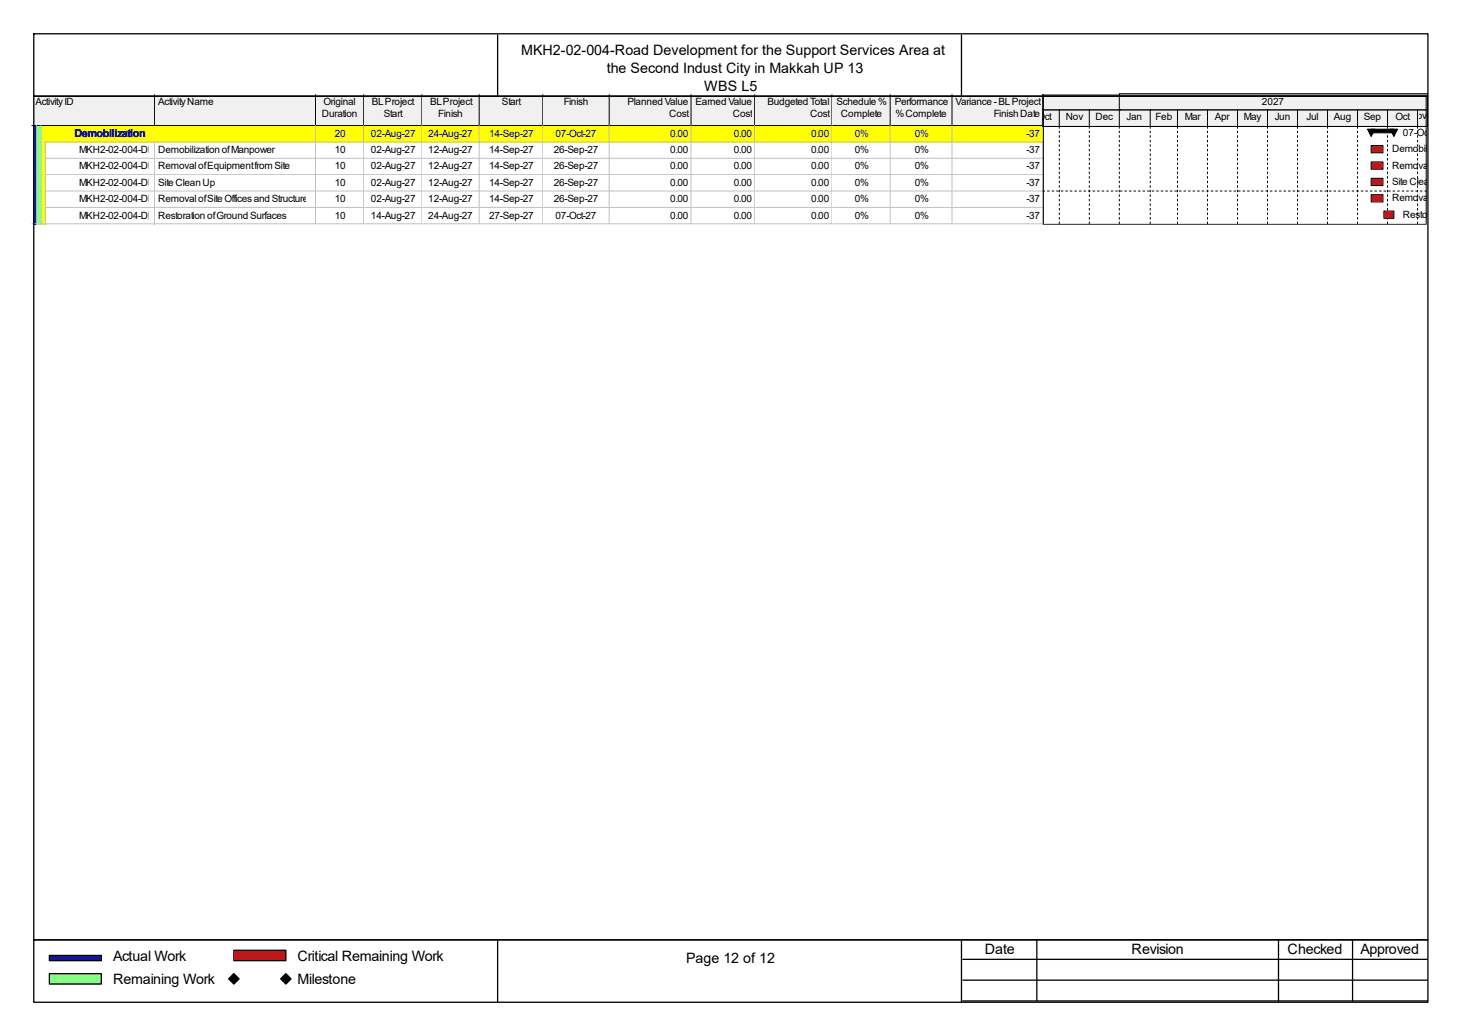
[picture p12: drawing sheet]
<svg xmlns="http://www.w3.org/2000/svg" width="297mm" height="210mm" viewBox="0 0 297 210" stroke-linecap="round" stroke-linejoin="round" font-family="sans-serif">
<path d="M6.6 19.2h25v6.5h-25z" fill="#f0f0f0"/>
<path d="M31.4 19.2v6.3h-24.9" fill="none" stroke="#000" stroke-width=".2"/>
<path d="M31.6 19.2h32.6v6.5h-32.6z" fill="#f0f0f0"/>
<path d="M64.1 19.2v6.3h-32.7" fill="none" stroke="#000" stroke-width=".2"/>
<path d="M64.2 19.2h9.8v6.5h-9.8z" fill="#f0f0f0"/>
<path d="M73.8 19.2v6.3h-9.7" fill="none" stroke="#000" stroke-width=".2"/>
<path d="M74 19.2h11.9v6.5h-11.9z" fill="#f0f0f0"/>
<path d="M85.7 19.2v6.3h-11.9" fill="none" stroke="#000" stroke-width=".2"/>
<path d="M85.9 19.2h11.6v6.5h-11.6z" fill="#f0f0f0"/>
<path d="M97.3 19.2v6.3h-11.6" fill="none" stroke="#000" stroke-width=".2"/>
<path d="M97.5 19.2h12.9v6.5h-12.9z" fill="#f0f0f0"/>
<path d="M110.2 19.2v6.3h-12.9" fill="none" stroke="#000" stroke-width=".2"/>
<path d="M110.4 19.2h13.5v6.5h-13.5z" fill="#f0f0f0"/>
<path d="M123.7 19.2v6.3h-13.5" fill="none" stroke="#000" stroke-width=".2"/>
<path d="M123.9 19.2h16.6v6.5h-16.6z" fill="#f0f0f0"/>
<path d="M140.3 19.2v6.3h-16.6" fill="none" stroke="#000" stroke-width=".2"/>
<path d="M140.5 19.2h12.9v6.5h-12.9z" fill="#f0f0f0"/>
<path d="M153.2 19.2v6.3h-12.9" fill="none" stroke="#000" stroke-width=".2"/>
<path d="M153.4 19.2h15.7v6.5h-15.7z" fill="#f0f0f0"/>
<path d="M168.9 19.2v6.3h-15.7" fill="none" stroke="#000" stroke-width=".2"/>
<path d="M169.1 19.2h11.8v6.5h-11.8z" fill="#f0f0f0"/>
<path d="M180.7 19.2v6.3h-11.8" fill="none" stroke="#000" stroke-width=".2"/>
<path d="M180.9 19.2h12.6v6.5h-12.6z" fill="#f0f0f0"/>
<path d="M193.3 19.2v6.3h-12.6" fill="none" stroke="#000" stroke-width=".2"/>
<path d="M193.5 19.2h18.4v6.5h-18.4z" fill="#f0f0f0"/>
<path d="M211.7 19.2v6.3h-18.4" fill="none" stroke="#000" stroke-width=".2"/>
<path d="M6.6 25.7h1v3.3h-1z" fill="#00f"/>
<path d="M7.4 25.5v3.5" fill="none" stroke="#c0c0c0" stroke-width=".2"/>
<path d="M7.6 25.7h.9v3.3h-.9z" fill="#80ff80"/>
<path d="M8.3 25.5v3.5" fill="none" stroke="#c0c0c0" stroke-width=".2"/>
<path d="M8.5 25.7h23.1v3.3h-23.1z" fill="#ff0"/>
<path d="M9.2 28.8h22.4" fill="none" stroke="#c0c0c0" stroke-width=".2"/>
<path d="M31.6 25.7h32.6v3.3h-32.6z" fill="#ff0"/>
<path d="M64.1 25.5v3.3h-32.5" fill="none" stroke="#c0c0c0" stroke-width=".2"/>
<path d="M64.2 25.7h9.8v3.3h-9.8z" fill="#ff0"/>
<path d="M73.8 25.5v3.3h-9.6" fill="none" stroke="#c0c0c0" stroke-width=".2"/>
<path d="M74 25.7h11.9v3.3h-11.9z" fill="#ff0"/>
<path d="M85.7 25.5v3.3h-11.7" fill="none" stroke="#c0c0c0" stroke-width=".2"/>
<path d="M85.9 25.7h11.6v3.3h-11.6z" fill="#ff0"/>
<path d="M97.3 25.5v3.3h-11.5" fill="none" stroke="#c0c0c0" stroke-width=".2"/>
<path d="M97.5 25.7h12.9v3.3h-12.9z" fill="#ff0"/>
<path d="M110.2 25.5v3.3h-12.7" fill="none" stroke="#c0c0c0" stroke-width=".2"/>
<path d="M110.4 25.7h13.5v3.3h-13.5z" fill="#ff0"/>
<path d="M123.7 25.5v3.3h-13.3" fill="none" stroke="#c0c0c0" stroke-width=".2"/>
<path d="M123.9 25.7h16.6v3.3h-16.6z" fill="#ff0"/>
<path d="M140.3 25.5v3.3h-16.4" fill="none" stroke="#c0c0c0" stroke-width=".2"/>
<path d="M140.5 25.7h12.9v3.3h-12.9z" fill="#ff0"/>
<path d="M153.2 25.5v3.3h-12.7" fill="none" stroke="#c0c0c0" stroke-width=".2"/>
<path d="M153.4 25.7h15.7v3.3h-15.7z" fill="#ff0"/>
<path d="M168.9 25.5v3.3h-15.5" fill="none" stroke="#c0c0c0" stroke-width=".2"/>
<path d="M169.1 25.7h11.8v3.3h-11.8z" fill="#ff0"/>
<path d="M180.7 25.5v3.3h-11.6" fill="none" stroke="#c0c0c0" stroke-width=".2"/>
<path d="M180.9 25.7h12.6v3.3h-12.6z" fill="#ff0"/>
<path d="M193.3 25.5v3.3h-12.4" fill="none" stroke="#c0c0c0" stroke-width=".2"/>
<path d="M193.5 25.7h18.4v3.3h-18.4z" fill="#ff0"/>
<path d="M211.7 25.5v3.3h-18.2" fill="none" stroke="#c0c0c0" stroke-width=".2"/>
<path d="M6.6 29h1v3.3h-1z" fill="#00f"/>
<path d="M7.4 28.8v3.5" fill="none" stroke="#c0c0c0" stroke-width=".2"/>
<path d="M7.6 29h.9v3.3h-.9z" fill="#80ff80"/>
<path d="M8.3 28.8v3.5" fill="none" stroke="#c0c0c0" stroke-width=".2"/>
<path d="M8.5 29h.9v3.3h-.9z" fill="#ff0"/>
<path d="M9.2 28.8v3.5" fill="none" stroke="#c0c0c0" stroke-width=".2"/>
<path d="M9.4 29h22.2v3.3h-22.2z" fill="#fff"/>
<path d="M9.2 32.1h22.4M31.4 28.8v3.5" fill="none" stroke="#c0c0c0" stroke-width=".2"/>
<path d="M31.6 29h32.6v3.3h-32.6z" fill="#fff"/>
<path d="M64.1 28.8v3.3h-32.5" fill="none" stroke="#c0c0c0" stroke-width=".2"/>
<path d="M64.2 29h9.8v3.3h-9.8z" fill="#fff"/>
<path d="M73.8 28.8v3.3h-9.6" fill="none" stroke="#c0c0c0" stroke-width=".2"/>
<path d="M74 29h11.9v3.3h-11.9z" fill="#fff"/>
<path d="M85.7 28.8v3.3h-11.7" fill="none" stroke="#c0c0c0" stroke-width=".2"/>
<path d="M85.9 29h11.6v3.3h-11.6z" fill="#fff"/>
<path d="M97.3 28.8v3.3h-11.5" fill="none" stroke="#c0c0c0" stroke-width=".2"/>
<path d="M97.5 29h12.9v3.3h-12.9z" fill="#fff"/>
<path d="M110.2 28.8v3.3h-12.7" fill="none" stroke="#c0c0c0" stroke-width=".2"/>
<path d="M110.4 29h13.5v3.3h-13.5z" fill="#fff"/>
<path d="M123.7 28.8v3.3h-13.3" fill="none" stroke="#c0c0c0" stroke-width=".2"/>
<path d="M123.9 29h16.6v3.3h-16.6z" fill="#fff"/>
<path d="M140.3 28.8v3.3h-16.4" fill="none" stroke="#c0c0c0" stroke-width=".2"/>
<path d="M140.5 29h12.9v3.3h-12.9z" fill="#fff"/>
<path d="M153.2 28.8v3.3h-12.7" fill="none" stroke="#c0c0c0" stroke-width=".2"/>
<path d="M153.4 29h15.7v3.3h-15.7z" fill="#fff"/>
<path d="M168.9 28.8v3.3h-15.5" fill="none" stroke="#c0c0c0" stroke-width=".2"/>
<path d="M169.1 29h11.8v3.3h-11.8z" fill="#fff"/>
<path d="M180.7 28.8v3.3h-11.6" fill="none" stroke="#c0c0c0" stroke-width=".2"/>
<path d="M180.9 29h12.6v3.3h-12.6z" fill="#fff"/>
<path d="M193.3 28.8v3.3h-12.4" fill="none" stroke="#c0c0c0" stroke-width=".2"/>
<path d="M193.5 29h18.4v3.3h-18.4z" fill="#fff"/>
<path d="M211.7 28.8v3.3h-18.2" fill="none" stroke="#c0c0c0" stroke-width=".2"/>
<path d="M6.6 32.3h1v3.3h-1z" fill="#00f"/>
<path d="M7.4 32.1v3.5" fill="none" stroke="#c0c0c0" stroke-width=".2"/>
<path d="M7.6 32.3h.9v3.3h-.9z" fill="#80ff80"/>
<path d="M8.3 32.1v3.5" fill="none" stroke="#c0c0c0" stroke-width=".2"/>
<path d="M8.5 32.3h.9v3.3h-.9z" fill="#ff0"/>
<path d="M9.2 32.1v3.5" fill="none" stroke="#c0c0c0" stroke-width=".2"/>
<path d="M9.4 32.3h22.2v3.3h-22.2z" fill="#fff"/>
<path d="M9.2 35.4h22.4M31.4 32.1v3.5" fill="none" stroke="#c0c0c0" stroke-width=".2"/>
<path d="M31.6 32.3h32.6v3.3h-32.6z" fill="#fff"/>
<path d="M64.1 32.1v3.3h-32.5" fill="none" stroke="#c0c0c0" stroke-width=".2"/>
<path d="M64.2 32.3h9.8v3.3h-9.8z" fill="#fff"/>
<path d="M73.8 32.1v3.3h-9.6" fill="none" stroke="#c0c0c0" stroke-width=".2"/>
<path d="M74 32.3h11.9v3.3h-11.9z" fill="#fff"/>
<path d="M85.7 32.1v3.3h-11.7" fill="none" stroke="#c0c0c0" stroke-width=".2"/>
<path d="M85.9 32.3h11.6v3.3h-11.6z" fill="#fff"/>
<path d="M97.3 32.1v3.3h-11.5" fill="none" stroke="#c0c0c0" stroke-width=".2"/>
<path d="M97.5 32.3h12.9v3.3h-12.9z" fill="#fff"/>
<path d="M110.2 32.1v3.3h-12.7" fill="none" stroke="#c0c0c0" stroke-width=".2"/>
<path d="M110.4 32.3h13.5v3.3h-13.5z" fill="#fff"/>
<path d="M123.7 32.1v3.3h-13.3" fill="none" stroke="#c0c0c0" stroke-width=".2"/>
<path d="M123.9 32.3h16.6v3.3h-16.6z" fill="#fff"/>
<path d="M140.3 32.1v3.3h-16.4" fill="none" stroke="#c0c0c0" stroke-width=".2"/>
<path d="M140.5 32.3h12.9v3.3h-12.9z" fill="#fff"/>
<path d="M153.2 32.1v3.3h-12.7" fill="none" stroke="#c0c0c0" stroke-width=".2"/>
<path d="M153.4 32.3h15.7v3.3h-15.7z" fill="#fff"/>
<path d="M168.9 32.1v3.3h-15.5" fill="none" stroke="#c0c0c0" stroke-width=".2"/>
<path d="M169.1 32.3h11.8v3.3h-11.8z" fill="#fff"/>
<path d="M180.7 32.1v3.3h-11.6" fill="none" stroke="#c0c0c0" stroke-width=".2"/>
<path d="M180.9 32.3h12.6v3.3h-12.6z" fill="#fff"/>
<path d="M193.3 32.1v3.3h-12.4" fill="none" stroke="#c0c0c0" stroke-width=".2"/>
<path d="M193.5 32.3h18.4v3.3h-18.4z" fill="#fff"/>
<path d="M211.7 32.1v3.3h-18.2" fill="none" stroke="#c0c0c0" stroke-width=".2"/>
<path d="M6.6 35.6h1v3.3h-1z" fill="#00f"/>
<path d="M7.4 35.4v3.5" fill="none" stroke="#c0c0c0" stroke-width=".2"/>
<path d="M7.6 35.6h.9v3.3h-.9z" fill="#80ff80"/>
<path d="M8.3 35.4v3.5" fill="none" stroke="#c0c0c0" stroke-width=".2"/>
<path d="M8.5 35.6h.9v3.3h-.9z" fill="#ff0"/>
<path d="M9.2 35.4v3.5" fill="none" stroke="#c0c0c0" stroke-width=".2"/>
<path d="M9.4 35.6h22.2v3.3h-22.2z" fill="#fff"/>
<path d="M9.2 38.8h22.4M31.4 35.4v3.5" fill="none" stroke="#c0c0c0" stroke-width=".2"/>
<path d="M31.6 35.6h32.6v3.3h-32.6z" fill="#fff"/>
<path d="M64.1 35.4v3.4h-32.5" fill="none" stroke="#c0c0c0" stroke-width=".2"/>
<path d="M64.2 35.6h9.8v3.3h-9.8z" fill="#fff"/>
<path d="M73.8 35.4v3.4h-9.6" fill="none" stroke="#c0c0c0" stroke-width=".2"/>
<path d="M74 35.6h11.9v3.3h-11.9z" fill="#fff"/>
<path d="M85.7 35.4v3.4h-11.7" fill="none" stroke="#c0c0c0" stroke-width=".2"/>
<path d="M85.9 35.6h11.6v3.3h-11.6z" fill="#fff"/>
<path d="M97.3 35.4v3.4h-11.5" fill="none" stroke="#c0c0c0" stroke-width=".2"/>
<path d="M97.5 35.6h12.9v3.3h-12.9z" fill="#fff"/>
<path d="M110.2 35.4v3.4h-12.7" fill="none" stroke="#c0c0c0" stroke-width=".2"/>
<path d="M110.4 35.6h13.5v3.3h-13.5z" fill="#fff"/>
<path d="M123.7 35.4v3.4h-13.3" fill="none" stroke="#c0c0c0" stroke-width=".2"/>
<path d="M123.9 35.6h16.6v3.3h-16.6z" fill="#fff"/>
<path d="M140.3 35.4v3.4h-16.4" fill="none" stroke="#c0c0c0" stroke-width=".2"/>
<path d="M140.5 35.6h12.9v3.3h-12.9z" fill="#fff"/>
<path d="M153.2 35.4v3.4h-12.7" fill="none" stroke="#c0c0c0" stroke-width=".2"/>
<path d="M153.4 35.6h15.7v3.3h-15.7z" fill="#fff"/>
<path d="M168.9 35.4v3.4h-15.5" fill="none" stroke="#c0c0c0" stroke-width=".2"/>
<path d="M169.1 35.6h11.8v3.3h-11.8z" fill="#fff"/>
<path d="M180.7 35.4v3.4h-11.6" fill="none" stroke="#c0c0c0" stroke-width=".2"/>
<path d="M180.9 35.6h12.6v3.3h-12.6z" fill="#fff"/>
<path d="M193.3 35.4v3.4h-12.4" fill="none" stroke="#c0c0c0" stroke-width=".2"/>
<path d="M193.5 35.6h18.4v3.3h-18.4z" fill="#fff"/>
<path d="M211.7 35.4v3.4h-18.2" fill="none" stroke="#c0c0c0" stroke-width=".2"/>
<path d="M6.6 38.9h1v3.4h-1z" fill="#00f"/>
<path d="M7.4 38.8v3.5" fill="none" stroke="#c0c0c0" stroke-width=".2"/>
<path d="M7.6 38.9h.9v3.4h-.9z" fill="#80ff80"/>
<path d="M8.3 38.8v3.5" fill="none" stroke="#c0c0c0" stroke-width=".2"/>
<path d="M8.5 38.9h.9v3.4h-.9z" fill="#ff0"/>
<path d="M9.2 38.8v3.5" fill="none" stroke="#c0c0c0" stroke-width=".2"/>
<path d="M9.4 38.9h22.2v3.4h-22.2z" fill="#fff"/>
<path d="M31.4 38.8v3.5M9.2 42.1h22.4" fill="none" stroke="#c0c0c0" stroke-width=".2"/>
<path d="M31.6 38.9h32.6v3.4h-32.6z" fill="#fff"/>
<path d="M64.1 38.8v3.3h-32.5" fill="none" stroke="#c0c0c0" stroke-width=".2"/>
<path d="M64.2 38.9h9.8v3.4h-9.8z" fill="#fff"/>
<path d="M73.8 38.8v3.3h-9.6" fill="none" stroke="#c0c0c0" stroke-width=".2"/>
<path d="M74 38.9h11.9v3.4h-11.9z" fill="#fff"/>
<path d="M85.7 38.8v3.3h-11.7" fill="none" stroke="#c0c0c0" stroke-width=".2"/>
<path d="M85.9 38.9h11.6v3.4h-11.6z" fill="#fff"/>
<path d="M97.3 38.8v3.3h-11.5" fill="none" stroke="#c0c0c0" stroke-width=".2"/>
<path d="M97.5 38.9h12.9v3.4h-12.9z" fill="#fff"/>
<path d="M110.2 38.8v3.3h-12.7" fill="none" stroke="#c0c0c0" stroke-width=".2"/>
<path d="M110.4 38.9h13.5v3.4h-13.5z" fill="#fff"/>
<path d="M123.7 38.8v3.3h-13.3" fill="none" stroke="#c0c0c0" stroke-width=".2"/>
<path d="M123.9 38.9h16.6v3.4h-16.6z" fill="#fff"/>
<path d="M140.3 38.8v3.3h-16.4" fill="none" stroke="#c0c0c0" stroke-width=".2"/>
<path d="M140.5 38.9h12.9v3.4h-12.9z" fill="#fff"/>
<path d="M153.2 38.8v3.3h-12.7" fill="none" stroke="#c0c0c0" stroke-width=".2"/>
<path d="M153.4 38.9h15.7v3.4h-15.7z" fill="#fff"/>
<path d="M168.9 38.8v3.3h-15.5" fill="none" stroke="#c0c0c0" stroke-width=".2"/>
<path d="M169.1 38.9h11.8v3.4h-11.8z" fill="#fff"/>
<path d="M180.7 38.8v3.3h-11.6" fill="none" stroke="#c0c0c0" stroke-width=".2"/>
<path d="M180.9 38.9h12.6v3.4h-12.6z" fill="#fff"/>
<path d="M193.3 38.8v3.3h-12.4" fill="none" stroke="#c0c0c0" stroke-width=".2"/>
<path d="M193.5 38.9h18.4v3.4h-18.4z" fill="#fff"/>
<path d="M211.7 38.8v3.3h-18.2" fill="none" stroke="#c0c0c0" stroke-width=".2"/>
<path d="M6.6 42.3h1v3.3h-1z" fill="#00f"/>
<path d="M6.5 45.4h1.1M7.4 42.1v3.5" fill="none" stroke="#c0c0c0" stroke-width=".2"/>
<path d="M7.6 42.3h.9v3.3h-.9z" fill="#80ff80"/>
<path d="M7.4 45.4h1.1M8.3 42.1v3.5" fill="none" stroke="#c0c0c0" stroke-width=".2"/>
<path d="M8.5 42.3h.9v3.3h-.9z" fill="#ff0"/>
<path d="M8.3 45.4h1.1M9.2 42.1v3.5" fill="none" stroke="#c0c0c0" stroke-width=".2"/>
<path d="M9.4 42.3h22.2v3.3h-22.2z" fill="#fff"/>
<path d="M9.2 45.4h22.4M31.4 42.1v3.5" fill="none" stroke="#c0c0c0" stroke-width=".2"/>
<path d="M31.6 42.3h32.6v3.3h-32.6z" fill="#fff"/>
<path d="M64.1 42.1v3.3h-32.5" fill="none" stroke="#c0c0c0" stroke-width=".2"/>
<path d="M64.2 42.3h9.8v3.3h-9.8z" fill="#fff"/>
<path d="M73.8 42.1v3.3h-9.6" fill="none" stroke="#c0c0c0" stroke-width=".2"/>
<path d="M74 42.3h11.9v3.3h-11.9z" fill="#fff"/>
<path d="M85.7 42.1v3.3h-11.7" fill="none" stroke="#c0c0c0" stroke-width=".2"/>
<path d="M85.9 42.3h11.6v3.3h-11.6z" fill="#fff"/>
<path d="M97.3 42.1v3.3h-11.5" fill="none" stroke="#c0c0c0" stroke-width=".2"/>
<path d="M97.5 42.3h12.9v3.3h-12.9z" fill="#fff"/>
<path d="M110.2 42.1v3.3h-12.7" fill="none" stroke="#c0c0c0" stroke-width=".2"/>
<path d="M110.4 42.3h13.5v3.3h-13.5z" fill="#fff"/>
<path d="M123.7 42.1v3.3h-13.3" fill="none" stroke="#c0c0c0" stroke-width=".2"/>
<path d="M123.9 42.3h16.6v3.3h-16.6z" fill="#fff"/>
<path d="M140.3 42.1v3.3h-16.4" fill="none" stroke="#c0c0c0" stroke-width=".2"/>
<path d="M140.5 42.3h12.9v3.3h-12.9z" fill="#fff"/>
<path d="M153.2 42.1v3.3h-12.7" fill="none" stroke="#c0c0c0" stroke-width=".2"/>
<path d="M153.4 42.3h15.7v3.3h-15.7z" fill="#fff"/>
<path d="M168.9 42.1v3.3h-15.5" fill="none" stroke="#c0c0c0" stroke-width=".2"/>
<path d="M169.1 42.3h11.8v3.3h-11.8z" fill="#fff"/>
<path d="M180.7 42.1v3.3h-11.6" fill="none" stroke="#c0c0c0" stroke-width=".2"/>
<path d="M180.9 42.3h12.6v3.3h-12.6z" fill="#fff"/>
<path d="M193.3 42.1v3.3h-12.4" fill="none" stroke="#c0c0c0" stroke-width=".2"/>
<path d="M193.5 42.3h18.4v3.3h-18.4z" fill="#fff"/>
<path d="M211.7 42.1v3.3h-18.2" fill="none" stroke="#c0c0c0" stroke-width=".2"/>
<path d="M211.7 19.2h77.9v26.4h-77.9z" fill="#fff"/>
<path d="M211.7 19.2h77.7v6.5h-77.7z" fill-rule="evenodd" fill="#f0f0f0" stroke="#000" stroke-width=".2"/>
<g fill="none" stroke="#000" stroke-width=".2">
<path d="M215.1 25.7v.3M215.1 26.6v.4M215.1 27.5v.4M215.1 28.4v.4M215.1 29.4v.3M215.1 30.3v.3M215.1 31.2v.4M215.1 32.1v.4M215.1 33v.4M215.1 34v.3M215.1 34.9v.4M215.1 35.8v.4"/>
<path d="M215.1 36.7v.4M215.1 37.7v.3M215.1 38.6v.3M215.1 39.5v.4M221.1 25.7v.3M221.1 26.6v.4M221.1 27.5v.4M221.1 28.4v.4M221.1 29.4v.3M221.1 30.3v.3M221.1 31.2v.4M221.1 32.1v.4"/>
<path d="M221.1 33v.4M221.1 34v.3M221.1 34.9v.4M221.1 35.8v.4M221.1 36.7v.4M221.1 37.7v.3M221.1 38.6v.3M221.1 39.5v.4M227.2 25.7v.3M227.2 26.6v.4M227.2 27.5v.4M227.2 28.4v.4"/>
<path d="M227.2 29.4v.3M227.2 30.3v.3M227.2 31.2v.4M227.2 32.1v.4M227.2 33v.4M227.2 34v.3M227.2 34.9v.4M227.2 35.8v.4M227.2 36.7v.4M227.2 37.7v.3M227.2 38.6v.3M227.2 39.5v.4"/>
<path d="M233.5 25.7v.3M233.5 26.6v.4M233.5 27.5v.4M233.5 28.4v.4M233.5 29.4v.3M233.5 30.3v.3M233.5 31.2v.4M233.5 32.1v.4M233.5 33v.4M233.5 34v.3M233.5 34.9v.4M233.5 35.8v.4"/>
<path d="M233.5 36.7v.4M233.5 37.7v.3M233.5 38.6v.3M233.5 39.5v.4M239 25.7v.3M239 26.6v.4M239 27.5v.4M239 28.4v.4M239 29.4v.3M239 30.3v.3M239 31.2v.4M239 32.1v.4"/>
<path d="M239 33v.4M239 34v.3M239 34.9v.4M239 35.8v.4M239 36.7v.4M239 37.7v.3M239 38.6v.3M239 39.5v.4M245.1 25.7v.3M245.1 26.6v.4M245.1 27.5v.4M245.1 28.4v.4"/>
<path d="M245.1 29.4v.3M245.1 30.3v.3M245.1 31.2v.4M245.1 32.1v.4M245.1 33v.4M245.1 34v.3M245.1 34.9v.4M245.1 35.8v.4M245.1 36.7v.4M245.1 37.7v.3M245.1 38.6v.3M245.1 39.5v.4"/>
<path d="M251.2 25.7v.3M251.2 26.6v.4M251.2 27.5v.4M251.2 28.4v.4M251.2 29.4v.3M251.2 30.3v.3M251.2 31.2v.4M251.2 32.1v.4M251.2 33v.4M251.2 34v.3M251.2 34.9v.4M251.2 35.8v.4"/>
<path d="M251.2 36.7v.4M251.2 37.7v.3M251.2 38.6v.3M251.2 39.5v.4M257.3 25.7v.3M257.3 26.6v.4M257.3 27.5v.4M257.3 28.4v.4M257.3 29.4v.3M257.3 30.3v.3M257.3 31.2v.4M257.3 32.1v.4"/>
<path d="M257.3 33v.4M257.3 34v.3M257.3 34.9v.4M257.3 35.8v.4M257.3 36.7v.4M257.3 37.7v.3M257.3 38.6v.3M257.3 39.5v.4M263.4 25.7v.3M263.4 26.6v.4M263.4 27.5v.4M263.4 28.4v.4"/>
<path d="M263.4 29.4v.3M263.4 30.3v.3M263.4 31.2v.4M263.4 32.1v.4M263.4 33v.4M263.4 34v.3M263.4 34.9v.4M263.4 35.8v.4M263.4 36.7v.4M263.4 37.7v.3M263.4 38.6v.3M263.4 39.5v.4"/>
<path d="M269.5 25.7v.3M269.5 26.6v.4M269.5 27.5v.4M269.5 28.4v.4M269.5 29.4v.3M269.5 30.3v.3M269.5 31.2v.4M269.5 32.1v.4M269.5 33v.4M269.5 34v.3M269.5 34.9v.4M269.5 35.8v.4"/>
<path d="M269.5 36.7v.4M269.5 37.7v.3M269.5 38.6v.3M269.5 39.5v.4M275.6 25.7v.3M275.6 26.6v.4M275.6 27.5v.4M275.6 28.4v.4M275.6 29.4v.3M275.6 30.3v.3M275.6 31.2v.4M275.6 32.1v.4"/>
<path d="M275.6 33v.4M275.6 34v.3M275.6 34.9v.4M275.6 35.8v.4M275.6 36.7v.4M275.6 37.7v.3M275.6 38.6v.3M275.6 39.5v.4M281.7 25.7v.3M281.7 26.6v.4M281.7 27.5v.4M281.7 28.4v.4"/>
<path d="M281.7 29.4v.3M281.7 30.3v.3M281.7 31.2v.4M281.7 32.1v.4M281.7 33v.4M281.7 34v.3M281.7 34.9v.4M281.7 35.8v.4M281.7 36.7v.4M281.7 37.7v.3M281.7 38.6v.3M281.7 39.5v.4"/>
<path d="M287.8 25.7v.3M287.8 26.6v.4M287.8 27.5v.4M287.8 28.4v.4M287.8 29.4v.3M287.8 30.3v.3M287.8 31.2v.4M287.8 32.1v.4M287.8 33v.4M287.8 34v.3M287.8 34.9v.4M287.8 35.8v.4"/>
<path d="M287.8 36.7v.4M287.8 37.7v.3M287.8 38.6v.3M287.8 39.5v.4M215.1 40.4v.4M215.1 41.3v.4M215.1 42.3v.3M215.1 43.2v.4M215.1 44.1v.4M215.1 45v.4M221.1 40.4v.4M221.1 41.3v.4"/>
<path d="M221.1 42.3v.3M221.1 43.2v.4M221.1 44.1v.4M221.1 45v.4M227.2 40.4v.4M227.2 41.3v.4M227.2 42.3v.3M227.2 43.2v.4M227.2 44.1v.4M227.2 45v.4M233.5 40.4v.4M233.5 41.3v.4"/>
<path d="M233.5 42.3v.3M233.5 43.2v.4M233.5 44.1v.4M233.5 45v.4M239 40.4v.4M239 41.3v.4M239 42.3v.3M239 43.2v.4M239 44.1v.4M239 45v.4M245.1 40.4v.4M245.1 41.3v.4"/>
<path d="M245.1 42.3v.3M245.1 43.2v.4M245.1 44.1v.4M245.1 45v.4M251.2 40.4v.4M251.2 41.3v.4M251.2 42.3v.3M251.2 43.2v.4M251.2 44.1v.4M251.2 45v.4M257.3 40.4v.4M257.3 41.3v.4"/>
<path d="M257.3 42.3v.3M257.3 43.2v.4M257.3 44.1v.4M257.3 45v.4M263.4 40.4v.4M263.4 41.3v.4M263.4 42.3v.3M263.4 43.2v.4M263.4 44.1v.4M263.4 45v.4M269.5 40.4v.4M269.5 41.3v.4"/>
<path d="M269.5 42.3v.3M269.5 43.2v.4M269.5 44.1v.4M269.5 45v.4M275.6 40.4v.4M275.6 41.3v.4M275.6 42.3v.3M275.6 43.2v.4M275.6 44.1v.4M275.6 45v.4M281.7 40.4v.4M281.7 41.3v.4"/>
<path d="M281.7 42.3v.3M281.7 43.2v.4M281.7 44.1v.4M281.7 45v.4M287.8 40.4v.4M287.8 41.3v.4M287.8 42.3v.3M287.8 43.2v.4M287.8 44.1v.4M287.8 45v.4"/>
</g>
<g fill="#f0f0f0">
<path d="M211.7 19.2h77.9v6.3h-77.9z"/>
<path d="M211.7 22.1h3.4v3.4h-3.4z"/>
</g>
<path d="M211.7 22.2h3.5v3.5h-3.5z" fill="none" stroke="#000" stroke-width=".2"/>
<path d="M215.1 22.1h6v3.4h-6z" fill="#f0f0f0"/>
<path d="M215.1 22.2h6.2v3.5h-6.2z" fill="none" stroke="#000" stroke-width=".2"/>
<path d="M221.1 22.1h6.1v3.4h-6.1z" fill="#f0f0f0"/>
<path d="M221.1 22.2h6.3v3.5h-6.3z" fill="none" stroke="#000" stroke-width=".2"/>
<path d="M227.2 22.1h6.3v3.4h-6.3z" fill="#f0f0f0"/>
<path d="M227.2 22.2h6.5v3.5h-6.5z" fill="none" stroke="#000" stroke-width=".2"/>
<path d="M233.5 22.1h5.6v3.4h-5.6z" fill="#f0f0f0"/>
<path d="M233.5 22.2h5.7v3.5h-5.7z" fill="none" stroke="#000" stroke-width=".2"/>
<path d="M239.1 22.1h6.1v3.4h-6.1z" fill="#f0f0f0"/>
<path d="M239 22.2h6.3v3.5h-6.3z" fill="none" stroke="#000" stroke-width=".2"/>
<path d="M245.2 22.1h6v3.4h-6z" fill="#f0f0f0"/>
<path d="M245.1 22.2h6.3v3.5h-6.3z" fill="none" stroke="#000" stroke-width=".2"/>
<path d="M251.2 22.1h6.1v3.4h-6.1z" fill="#f0f0f0"/>
<path d="M251.2 22.2h6.3v3.5h-6.3z" fill="none" stroke="#000" stroke-width=".2"/>
<path d="M257.3 22.1h6.1v3.4h-6.1z" fill="#f0f0f0"/>
<path d="M257.3 22.2h6.3v3.5h-6.3z" fill="none" stroke="#000" stroke-width=".2"/>
<path d="M263.4 22.1h6.1v3.4h-6.1z" fill="#f0f0f0"/>
<path d="M263.4 22.2h6.3v3.5h-6.3z" fill="none" stroke="#000" stroke-width=".2"/>
<path d="M269.5 22.1h6.1v3.4h-6.1z" fill="#f0f0f0"/>
<path d="M269.5 22.2h6.3v3.5h-6.3z" fill="none" stroke="#000" stroke-width=".2"/>
<path d="M275.6 22.1h6.1v3.4h-6.1z" fill="#f0f0f0"/>
<path d="M275.6 22.2h6.3v3.5h-6.3z" fill="none" stroke="#000" stroke-width=".2"/>
<path d="M281.7 22.1h6.1v3.4h-6.1z" fill="#f0f0f0"/>
<path d="M281.7 22.2h6.3v3.5h-6.3z" fill="none" stroke="#000" stroke-width=".2"/>
<path d="M287.8 22.1h1.8v3.4h-1.8z" fill="#f0f0f0"/>
<path d="M287.8 22.2h2v3.5h-2z" fill="none" stroke="#000" stroke-width=".2"/>
<path d="M211.7 19.2h15.5v2.9h-15.5z" fill="#f0f0f0"/>
<path d="M211.7 19.2v3.1h15.7v-3.1" fill="none" stroke="#000" stroke-width=".2"/>
<path d="M227.2 19.2h62.4v2.9h-62.4z" fill="#f0f0f0"/>
<path d="M227.2 19h62.6v3.3h-62.6z" fill="none" stroke="#000" stroke-width=".2"/>
<g fill="#000" stroke="#000" stroke-width=".2">
<path d="M277.6 26.2h1.5l-.7 1.5zM282.2 26.2h1.5l-.7 1.5z"/>
<path d="M278.4 26.2h4.6v.8h-4.6z" fill-rule="evenodd"/>
</g>
<g fill="#f00" stroke="#000" stroke-width=".2">
<path d="M278.4 29.5h2.4v1.5h-2.4z" fill-rule="evenodd"/>
<path d="M278.4 32.9h2.4v1.4h-2.4z" fill-rule="evenodd"/>
<path d="M278.4 36.2h2.4v1.5h-2.4z" fill-rule="evenodd"/>
<path d="M278.4 39.5h2.4v1.5h-2.4z" fill-rule="evenodd"/>
</g>
<g fill="none" stroke="#000" stroke-width=".2">
<path d="M211.7 38.8h.4M212.7 38.8h.3M213.6 38.8h.3M214.5 38.8h.4M215.4 38.8h.4M216.3 38.8h.4M217.3 38.8h.3M218.2 38.8h.4M219.1 38.8h.4M220 38.8h.4M221 38.8h.3M221.9 38.8h.3"/>
<path d="M222.8 38.8h.4M223.7 38.8h.4M224.6 38.8h.4M225.6 38.8h.3M226.5 38.8h.4M227.4 38.8h.4M228.3 38.8h.4M229.3 38.8h.3M230.2 38.8h.4M231.1 38.8h.4M232 38.8h.4M233 38.8h.3"/>
<path d="M233.9 38.8h.3M234.8 38.8h.4M235.7 38.8h.4M236.6 38.8h.4M237.6 38.8h.3M238.5 38.8h.4M239.4 38.8h.4M240.3 38.8h.4M241.3 38.8h.3M242.2 38.8h.4M243.1 38.8h.4M244 38.8h.4"/>
<path d="M245 38.8h.3M245.9 38.8h.3M246.8 38.8h.4M247.7 38.8h.4M248.6 38.8h.4M249.6 38.8h.3M250.5 38.8h.4M251.4 38.8h.4M252.3 38.8h.4M253.3 38.8h.3M254.2 38.8h.4M255.1 38.8h.4"/>
<path d="M256 38.8h.4M257 38.8h.3M257.9 38.8h.3M258.8 38.8h.4M259.7 38.8h.4M260.6 38.8h.4M261.6 38.8h.3M262.5 38.8h.4M263.4 38.8h.4M264.3 38.8h.4M265.3 38.8h.3M266.2 38.8h.4"/>
<path d="M267.1 38.8h.4M268 38.8h.4M269 38.8h.3M269.9 38.8h.3M270.8 38.8h.4M271.7 38.8h.4M272.6 38.8h.4M273.6 38.8h.3M274.5 38.8h.4M275.4 38.8h.4M276.3 38.8h.4M277.3 38.8h.3"/>
<path d="M278.2 38.8h.4M279.1 38.8h.4M280 38.8h.4M281 38.8h.3M281.9 38.8h.3M282.8 38.8h.4M283.7 38.8h.4M284.6 38.8h.4M285.6 38.8h.3M286.5 38.8h.4M287.4 38.8h.4M288.3 38.8h.4"/>
<path d="M289.3 38.8h.3"/>
</g>
<path d="M281 42.8h2v1.5h-2z" fill-rule="evenodd" fill="#f00" stroke="#000" stroke-width=".2"/>
<g fill="#000">
<path d="M211.7 19.2h77.9v.2h-77.9zM211.7 45.4h77.9v.2h-77.9z" fill-rule="evenodd"/>
<path d="M211.7 19.4h.2v26h-.2zM289.4 19.4h.2v26h-.2z" fill-rule="evenodd"/>
</g>
<path d="M6.9 6.8v12.7h283v-12.6h-283M101 7.1v12.4M195.2 7.1v12.4" fill="none" stroke="#000" stroke-width=".26"/>
<path d="M10 193.9h10.6v1h-10.6z" fill-rule="evenodd" fill="#00f" stroke="#000" stroke-width=".26"/>
<path d="M10 197.6h10.6v2.1h-10.6z" fill-rule="evenodd" fill="#80ff80" stroke="#000" stroke-width=".26"/>
<path d="M47.5 192.8h10.5v2.1h-10.5z" fill-rule="evenodd" fill="#f00" stroke="#000" stroke-width=".26"/>
<g fill="#000" stroke="#000" stroke-width=".26">
<path d="M46.4 198.6l1.1-1 1 1-1 1.1z" fill-rule="evenodd"/>
<path d="M57 198.6l1-1 1.1 1-1.1 1.1z" fill-rule="evenodd"/>
</g>
<path d="M6.9 19.3v171.4h283v-171.2h-283M6.9 190.7v12.7h283v-12.7h-283M101 191v12.4M195.2 191v12.4M195.5 194.7h94.4M195.5 198.9h94.4M210.5 190.7v12.4M259.6 190.7v12.4M274.6 190.7v12.4M195.5 203.1h94.4" fill="none" stroke="#000" stroke-width=".26"/>
<g font-size="2.9">
<text x="105.8" y="11.1">MKH2-02-004-Road Development for the Support Services Area at</text>
<text x="123.2" y="14.8">the Second Indust City in Makkah UP 13</text>
<text x="143" y="18.5">WBS L5</text>
<text x="22.9" y="194.9">Actual Work</text>
<text x="60.4" y="194.9">Critical Remaining Work</text>
<text x="139.3" y="195.5">Page 12 of 12</text>
<text x="199.9" y="193.6">Date</text>
<text x="229.7" y="193.6">Revision</text>
<text x="261.4" y="193.6">Checked</text>
<text x="276.2" y="193.6">Approved</text>
<text x="22.9" y="199.7">Remaining Work</text>
<text x="60.4" y="199.7">Milestone</text>
</g>
<text font-size="2.2" fill="#00f" x="15.2" y="27.9">Demobilization</text>
<g font-size="2">
<text x="7.2" y="21.3">Activity ID</text>
<text x="32.1" y="21.3">Activity Name</text>
<text x="65.4" y="23.7">Duration</text>
<text x="65.7" y="21.3">Original</text>
<text x="75.5" y="21.3">BL Project</text>
<text x="77.9" y="23.7">Start</text>
<text x="87.3" y="21.3">BL Project</text>
<text x="89" y="23.7">Finish</text>
<text x="101.9" y="21.3">Start</text>
<text x="114.5" y="21.3">Finish</text>
<text x="127.4" y="21.3">Planned Value</text>
<text x="135.8" y="23.7">Cost</text>
<text x="141.2" y="21.3">Earned Value</text>
<text x="148.8" y="23.7">Cost</text>
<text x="155.8" y="21.3">Budgeted Total</text>
<text x="164.5" y="23.7">Cost</text>
<text x="169.8" y="21.3">Schedule %</text>
<text x="170.7" y="23.7">Complete</text>
<text x="181.7" y="21.3">Performance</text>
<text x="181.8" y="23.7">% Complete</text>
<text x="194" y="21.3">Variance - BL Project</text>
<text x="201.8" y="23.7">Finish Date</text>
<text x="256.2" y="21.3">2027</text>
<text x="210.6" y="24.4">Oct</text>
<text x="216.4" y="24.4">Nov</text>
<text x="222.4" y="24.4">Dec</text>
<text x="228.7" y="24.4">Jan</text>
<text x="234.6" y="24.4">Feb</text>
<text x="240.5" y="24.4">Mar</text>
<text x="246.6" y="24.4">Apr</text>
<text x="252.5" y="24.4">May</text>
<text x="258.8" y="24.4">Jun</text>
<text x="265.3" y="24.4">Jul</text>
<text x="270.8" y="24.4">Aug</text>
<text x="276.9" y="24.4">Sep</text>
<text x="283.3" y="24.4">OctNov</text>
<text x="284.8" y="27.6">07-Oct-27, Dem</text>
<text x="16" y="31.1">MKH2-02-004-DEM-1000</text>
<text x="16" y="34.4">MKH2-02-004-DEM-1010</text>
<text x="32.1" y="31.1">Demobilization of Manpower</text>
<text x="32.1" y="34.4">Removal of Equipment from Site</text>
<text x="67.9" y="31.1">10</text>
<text x="67.9" y="34.4">10</text>
<text x="75.3" y="31.1">02-Aug-27</text>
<text x="75.3" y="34.4">02-Aug-27</text>
<text x="87" y="31.1">12-Aug-27</text>
<text x="87" y="34.4">12-Aug-27</text>
<text x="99.3" y="31.1">14-Sep-27</text>
<text x="99.3" y="34.4">14-Sep-27</text>
<text x="112.4" y="31.1">26-Sep-27</text>
<text x="112.4" y="34.4">26-Sep-27</text>
<text x="136.1" y="31.1">0.00</text>
<text x="136.1" y="34.4">0.00</text>
<text x="149" y="31.1">0.00</text>
<text x="149" y="34.4">0.00</text>
<text x="164.7" y="31.1">0.00</text>
<text x="164.7" y="34.4">0.00</text>
<text x="173.5" y="31.1">0%</text>
<text x="173.5" y="34.4">0%</text>
<text x="185.7" y="31.1">0%</text>
<text x="185.7" y="34.4">0%</text>
<text x="208.4" y="31.1">-37</text>
<text x="208.4" y="34.4">-37</text>
<text x="282.6" y="30.9">Demobilization of M</text>
<text x="282.6" y="34.2">Removal of Equipm</text>
<text x="16" y="37.7">MKH2-02-004-DEM-1020</text>
<text x="16" y="41">MKH2-02-004-DEM-1030</text>
<text x="32.1" y="37.7">Site Clean Up</text>
<text x="32.1" y="41">Removal of Site Offices and Structures</text>
<text x="67.9" y="37.7">10</text>
<text x="67.9" y="41">10</text>
<text x="75.3" y="37.7">02-Aug-27</text>
<text x="75.3" y="41">02-Aug-27</text>
<text x="87" y="37.7">12-Aug-27</text>
<text x="87" y="41">12-Aug-27</text>
<text x="99.3" y="37.7">14-Sep-27</text>
<text x="99.3" y="41">14-Sep-27</text>
<text x="112.4" y="37.7">26-Sep-27</text>
<text x="112.4" y="41">26-Sep-27</text>
<text x="136.1" y="37.7">0.00</text>
<text x="136.1" y="41">0.00</text>
<text x="149" y="37.7">0.00</text>
<text x="149" y="41">0.00</text>
<text x="164.7" y="37.7">0.00</text>
<text x="164.7" y="41">0.00</text>
<text x="173.5" y="37.7">0%</text>
<text x="173.5" y="41">0%</text>
<text x="185.7" y="37.7">0%</text>
<text x="185.7" y="41">0%</text>
<text x="208.4" y="37.7">-37</text>
<text x="208.4" y="41">-37</text>
<text x="282.6" y="37.5">Site Clean Up</text>
<text x="282.6" y="40.9">Removal of Site Off</text>
<text x="16" y="44.4">MKH2-02-004-DEM-1040</text>
<text x="32.1" y="44.4">Restoration of Ground Surfaces</text>
<text x="67.9" y="44.4">10</text>
<text x="75.3" y="44.4">14-Aug-27</text>
<text x="87" y="44.4">24-Aug-27</text>
<text x="99.3" y="44.4">27-Sep-27</text>
<text x="112.8" y="44.4">07-Oct-27</text>
<text x="136.1" y="44.4">0.00</text>
<text x="149" y="44.4">0.00</text>
<text x="164.7" y="44.4">0.00</text>
<text x="173.5" y="44.4">0%</text>
<text x="185.7" y="44.4">0%</text>
<text x="208.4" y="44.4">-37</text>
<text x="284.8" y="44.2">Restoration of G</text>
</g>
<g font-size="2" fill="#00f">
<text x="67.9" y="27.7">20</text>
<text x="75.3" y="27.7">02-Aug-27</text>
<text x="87" y="27.7">24-Aug-27</text>
<text x="99.3" y="27.7">14-Sep-27</text>
<text x="112.8" y="27.7">07-Oct-27</text>
<text x="136.1" y="27.7">0.00</text>
<text x="149" y="27.7">0.00</text>
<text x="164.7" y="27.7">0.00</text>
<text x="173.5" y="27.7">0%</text>
<text x="185.7" y="27.7">0%</text>
<text x="208.4" y="27.7">-37</text>
</g>
</svg>
